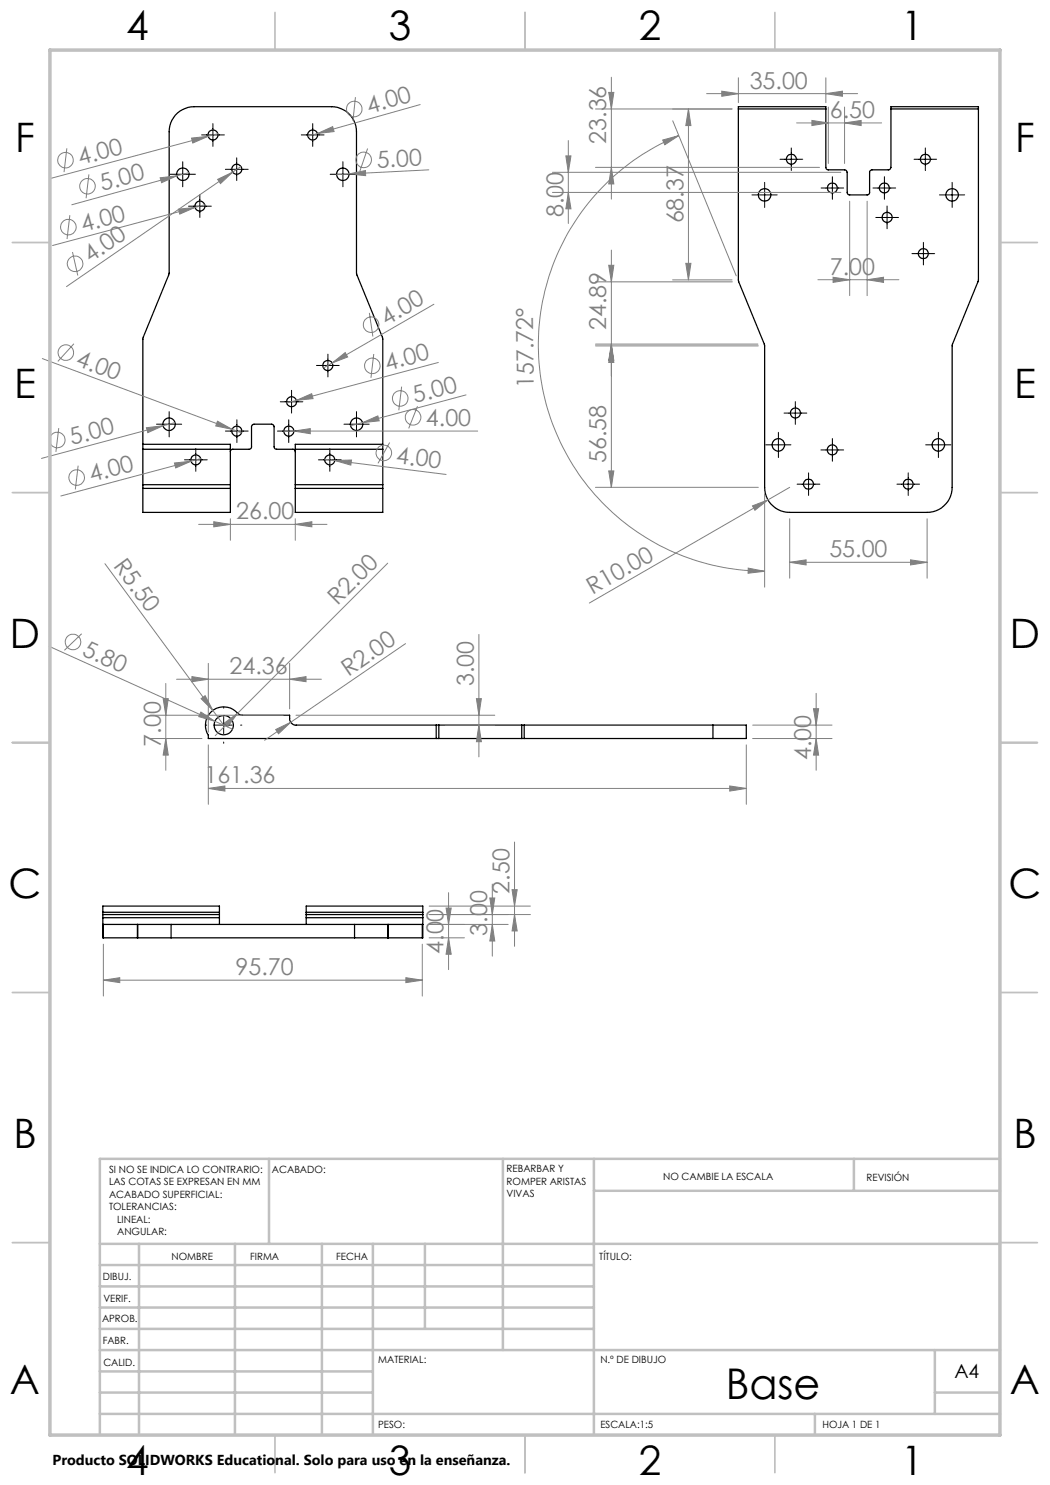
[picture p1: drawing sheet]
<svg xmlns="http://www.w3.org/2000/svg" width="210mm" height="297mm" viewBox="0 0 210 297" stroke-linecap="round" stroke-linejoin="round" font-family="sans-serif">
<g fill="none" stroke="#000" stroke-width=".25">
<path d="M147.7 21.8v34.3l5.2 13v28.4a5 5 0 0 0 5 5h27.5a5 5 0 0 0 5-5v-28.5l5.3-13v-34.2M147.7 21.8v-.5h17.5v.5M147.7 21.8h17.5M165.2 21.8v11.8l.4 .4h3.4l.3 .1 .1 .4v4.1l.4 .4 3.9-.1 .2-.3v-4.2l.2-.3 .2-.1h3.5l.3-.2 .1-.3v-11.7M178.2 21.8v-.5h17.5v.5M178.2 21.8h17.5M28.6 97.7v4.8h17.5v-4.8M28.6 96.9v.8M28.6 88.9h17.5v.9M28.6 88.9v.9M28.6 88.9v-21.2l5.2-13.1v-28.3a5 5 0 0 1 5-5h27.5a5 5 0 0 1 5 5v28.3l5.3 13.1v21.2M28.6 97.7h17.5"/>
<path d="M28.6 96.9h17.5M28.6 89.8h17.5M28.6 89.8v7.1M46.1 96.9v.8M46.1 90.3v-.2l.4-.3h3.4l.3-.2 .1-4.3 .1-.3 .4-.2h3.5l.4 .2 .1 .3 .1 4.3 .3 .2h3.5l.3 .3 .1 .2M46.1 89.8v7.1M59.1 97.7v4.8h17.5v-4.8M59.1 96.9v.8M59.1 97.7h17.5M59.1 96.9h17.5M59.1 89.8h17.5M59.1 89.8v7.1"/>
<path d="M76.6 96.9v.8M76.6 88.9v.9M76.6 88.9h-17.5v.9M76.6 89.8v7.1M87.2 145h-28a1.48 1.48 0 0 1-1.3-2h-9.4l-.7-.1a3.7 3.7 0 0 0-5.1-.9 3.7 3.7 0 0 0-1 5v.7h45.5M87.2 147.7h.6M87.2 145h.6M87.2 145v2.7M87.8 145h16.6M87.8 147.7h16.6M87.8 145v2.7M104.4 147.7h.4"/>
<path d="M104.4 145h.4M104.4 145v2.7M104.8 145h37.8M104.8 147.7h37.8M104.8 145v2.7M142.6 145h6.7v2.7h-6.7M142.6 145v2.7M20.6 184.9v2.7h.1M20.6 184.9h.1M20.6 183.5v1.4M20.6 182.5v.4M20.6 182.5v-1.3h23.3v1.3"/>
<path d="M20.6 182.9v.6M20.6 183.5h23.3M20.6 182.9h23.3M20.6 182.5h23.3M20.7 187.6h6.8M20.7 184.9h6.8M20.7 184.9v2.7M27.5 187.6h.1M27.5 184.9h.1M27.5 184.9v2.7M27.6 187.6h6.6M27.6 184.9h6.6"/>
<path d="M27.6 184.9v2.7M34.2 184.9v2.7M34.2 187.6h36.7M34.2 184.9h36.7M43.9 183.5v1.4M43.9 182.5v.4M43.9 182.9v.6M61.2 183.5v1.4M61.2 182.5v.4M61.2 182.5v-1.3h23.4v1.3M61.2 183.5h23.4M61.2 182.9h23.4"/>
<path d="M61.2 182.9v.6M61.2 182.5h23.4M70.9 187.6h6.7M70.9 184.9h6.7M70.9 184.9v2.7M77.6 187.6h.1M77.6 184.9h.1M77.6 184.9v2.7M77.6 187.6h6.9M77.6 184.9h6.9M84.5 184.9h.1M84.5 184.9v2.7"/>
<path d="M84.6 184.9v2.7h-.1M84.6 183.5v1.4M84.6 182.5v.4M84.6 182.9v.6"/>
<circle cx="36.6" cy="34.8" r="1.24"/>
<circle cx="42.6" cy="27" r="1"/>
<circle cx="47.4" cy="33.8" r="1"/>
<circle cx="62.5" cy="27" r=".99"/>
<circle cx="68.6" cy="34.9" r="1.24"/>
<circle cx="152.9" cy="39" r="1.24"/>
<circle cx="158.3" cy="31.8" r=".99"/>
<circle cx="166.5" cy="37.6" r=".99"/>
<circle cx="176.9" cy="37.6" r=".99"/>
<circle cx="185.1" cy="31.8" r=".99"/>
<circle cx="190.4" cy="39" r="1.24"/>
<circle cx="40" cy="41.2" r=".99"/>
<circle cx="177.4" cy="43.5" r="1"/>
<circle cx="184.7" cy="50.7" r=".99"/>
<circle cx="65.6" cy="73.1" r=".99"/>
<circle cx="33.8" cy="84.9" r="1.24"/>
<circle cx="39.2" cy="92" r="1"/>
<circle cx="47.4" cy="86.2" r="1"/>
<circle cx="57.8" cy="86.2" r="1"/>
<circle cx="58.3" cy="80.3" r="1"/>
<circle cx="66" cy="92" r="1"/>
<circle cx="71.3" cy="84.9" r="1.24"/>
<circle cx="155.7" cy="89" r="1.24"/>
<circle cx="159.1" cy="82.6" r="1"/>
<circle cx="161.7" cy="96.8" r=".99"/>
<circle cx="166.5" cy="90" r="1"/>
<circle cx="181.6" cy="96.8" r=".99"/>
<circle cx="187.7" cy="89" r="1.25"/>
<circle cx="44.8" cy="145" r="1.93"/>
</g>
<g fill="none" stroke="#808080" stroke-width=".2">
<path d="M71.1 19.4l-.5 4.8M121.7 18.5h1.1l-.5 3.3zM122.3 15.4v24.4M141.3 18.7h30.2M144.4 18.2l3.3 .5-3.3 .6zM147.7 15.6v4.9M165.2 18.7l3.3-.5v1.1zM165.2 15.6v4.9M13.4 29.7l-.6 4.7M17.8 34.9l-.6 4.7M32 35.6l3.3-.4-3 1.3zM35.3 35.2l-20.9 5.8"/>
<path d="M37.8 34.5l-2.5 .7M38.3 27.6l3.3-.3-3 1.3zM41.6 27.3l-31.7 8.4M43.5 35.9l3-1.5-2.4 2.3zM43.6 26.7l-2 .6M46.5 34.4l-33.2 22.9M48.2 33.3l-1.7 1.1M63.5 26.7l3-1.4 .3 1zM63.5 26.7l-1.9 .6M69.8 34.8l3.3-.7v1zM69.8 34.8l-2.5 .1M73.5 29.7l-1.5 4.6"/>
<path d="M84 20.9l-20.5 5.8M85.8 34l-16 .8M110.5 38.5h57.7M110.5 34.5h57.7M113.2 31.2h1l-.5 3.3zM113.7 38.5l.5 3.3h-1zM113.7 28.1v16.6M119.1 33.5h44.8M119.1 21.8h27.3M122.3 33.5l.5 3.3h-1.1zM132.5 28l3.2-.9-2.7 1.9zM134.5 24.2l12.7 31"/>
<path d="M135.7 27.1a45.3 45.3 0 0 0-27.2 50.7 45.3 45.3 0 0 0 44.4 36.5M137.7 21.8l.5 3.3h-1zM137.7 21.8v34.2M159.3 24.6h17M162.4 24.1l3.3 .5-3.3 .5zM165.7 21.4v11.3M168.9 24.6l3.3-.5v1zM168.9 21.4v11.3M14 43l-.6 4.8M14.5 50.4l1.1 4.7M35.7 41.8l3.3-.3-3.1 1.3zM39 41.5l-28.5 7.6"/>
<path d="M41 41l-2 .5M119.1 56.4h27.4M121.7 53.1h1.1l-.5 3.3zM122.3 50v47.5M134.5 56h11.9M137.2 52.7h1l-.5 3.3zM163.6 55.9h16.2M166.6 55.5l3.3 .4-3.3 .6zM169.9 40.2v18.9M173.4 55.9l3.3-.4v1zM173.4 40.2v18.9M8.5 71.7l37.9 14.2"/>
<path d="M14.8 68.8l-3.2 3.5M66.4 72.6l2.6-2.1 .5 .9zM66.4 72.6l-1.7 1M73.9 62.6l.7 4.7M74.8 70.8l-.6 4.8M80.3 77.3l-.5 4.8M86.8 60.9l-20.4 11.7M87.7 72.5l-28.4 7.6M93.2 79l-20.7 5.5M119.1 69.2h32.6M119.1 68.8h32.5M122.3 69.2l.5 3.3h-1.1z"/>
<path d="M122.3 68.8l.5 3.3h-1.1zM11.7 85.6l-.5 4.8M15.6 93.1l-.5 4.8M29.3 85.5l3.3-.3-3 1.3zM32.6 85.2l-24.3 6.5M34.9 92.6l3.3-.4-3.1 1.4zM35 84.5l-2.4 .7M38.2 92.2l-26 7M40.1 91.7l-1.9 .5M43.5 84.2l2.9 1.7-3.3-.7zM46.4 85.9l1.9 .7M56.8 86.2h38.7"/>
<path d="M58.8 86.2l3.3-.5v1zM59.3 80.1l3-1.4 .3 1zM59.3 80.1l-1.9 .5M65 91.9l24.2 3M67 92.1l3.3-.1-.1 1zM72.5 84.5l3.1-1.3 .2 1zM72.5 84.5l-2.4 .7M77.9 88.5l-2.3 4.2M83.5 81.2l-1.8 4.5M119.1 97.5h32.6M121.7 94.2h1.1l-.5 3.3zM152.9 98.7v18.7"/>
<path d="M153.6 100l-35.7 20.6M157.9 97.5l-4.3 2.5M21 112.7l21.6 29.4M39.7 104.9h25.7M42.8 104.3l3.3 .6-3.3 .5zM46.1 103.7v4.4M59.1 104.9l3.3-.6v1.1zM59.1 103.7v4.4M77.5 112.6l-34.5 34.5M149.6 113.6l3.3 .7-3.3 .3zM150.5 101.2l3.1-1.2-2.6 2.1zM157.9 112.5l3.3-.5v1z"/>
<path d="M157.9 103.7v11.9M157.9 112.5h27.5M182.1 112l3.3 .5-3.3 .5zM185.4 103.7v11.9M9.8 129.3l36.7 16.5M16.3 126.7l-3.4 3.4M32.6 139.7h1.1l-.5 3.3zM33.2 136.7v17.4M35.3 135.9h29M38.4 135.3l3.3 .6-3.3 .4zM40.2 139.7l.8-.6 1.6 3zM41.7 132.7v13.7"/>
<path d="M57.9 135.9l3.3-.6v1zM57.9 132.7v9.1M81.1 128.7l-28.2 19.4M95.3 139.7h1l-.5 3.3zM95.8 126.9v24.5M163.2 138.7v15.4M30 143h26.7M30 147.7h10.4M33.2 147.7l.5 3.3h-1.1zM40.2 142.4l2.8 1.8-3.2-.9zM41.7 157.7l3.3-.5v1zM41.7 149v11.9"/>
<path d="M41.7 157.7h107.6M42.6 142.1l2.1 2.9M44.8 144.6l2.7-1.9-2 2.6zM55.1 145.9l3-1.4-2.4 2.3zM59.2 143h39.8M89 145h10M95.8 145l.5 3.3h-1zM145.9 157.2l3.4 .5-3.4 .5zM149.3 149v11.9M150.5 145h15.9M150.5 147.7h15.9M162.7 141.7h1l-.5 3.3z"/>
<path d="M163.2 147.7l.5 3.3h-1zM89.7 178.5v15.4M98 179.6h1l-.5 3.3zM98.5 176.8v14.4M102.4 177.9h1l-.5 3.3zM102.9 168.4v20.9M20.7 196l3.3-.5v1zM20.7 188.8v10.4M20.7 196h63.8M81.2 195.5l3.3 .5-3.3 .5zM84.5 188.8v10.4M85.7 184.9h15.9"/>
<path d="M85.8 187.6h7.1M85.8 182.9h20.3M85.8 181.2h20.3M89.2 181.6h1l-.5 3.3zM89.7 187.6l.5 3.2h-1zM98.5 184.9l.5 3.3h-1zM102.9 182.9l.5 3.3h-1z"/>
<circle cx="13.1" cy="32" r="1.56"/>
<circle cx="17.5" cy="37.3" r="1.55"/>
<circle cx="70.9" cy="21.8" r="1.56"/>
<circle cx="72.7" cy="32" r="1.55"/>
<circle cx="13.7" cy="45.4" r="1.55"/>
<circle cx="15" cy="52.8" r="1.55"/>
<circle cx="13.2" cy="70.5" r="1.57"/>
<circle cx="74.2" cy="64.9" r="1.55"/>
<circle cx="74.5" cy="73.2" r="1.55"/>
<circle cx="80.1" cy="79.7" r="1.56"/>
<circle cx="11.5" cy="88" r="1.55"/>
<circle cx="15.3" cy="95.5" r="1.55"/>
<circle cx="76.8" cy="90.6" r="1.55"/>
<circle cx="82.6" cy="83.5" r="1.55"/>
<circle cx="14.6" cy="128.4" r="1.56"/>
</g>
<g fill="none" stroke="#000" stroke-width=".2">
<path d="M34 34.9h5.1M36.5 32.3v5.1M40 38.9v4.6M40.3 27h4.6M42.6 24.7v4.6M45.1 33.9h4.5M47.3 31.6v4.5M60.3 27h4.5M62.5 24.7v4.6M66 34.9h5.1M68.6 32.3v5.1M150.4 39h5"/>
<path d="M152.9 36.5v5M156 31.9h4.5M158.3 29.6v4.5M164.2 37.6h4.5M166.5 35.3v4.6M174.6 37.6h4.5M176.9 35.3v4.6M182.8 31.9h4.5M185.1 29.6v4.5M187.9 39h5M190.4 36.5v5M37.7 41.2h4.6"/>
<path d="M175.2 43.5h4.5M177.4 41.2v4.6M182.4 50.7h4.5M184.7 48.5v4.5M58.3 78.1v4.5M63.3 73.1h4.5M65.6 70.8v4.6M31.3 84.8h5M33.8 82.3v5.1M36.9 92h4.6M39.2 89.7v4.6M45.1 86.2h4.5"/>
<path d="M47.4 84v4.5M55.5 86.2h4.5M56.1 80.4h4.5M57.7 84v4.5M63.7 92h4.5M66 89.7v4.6M68.8 84.8h5M71.3 82.3v5.1M153.1 89h5.1M155.7 86.5v5M156.8 82.6h4.6M159.1 80.3v4.6"/>
<path d="M159.4 96.8h4.6M161.7 94.6v4.5M164.2 90h4.5M166.5 87.7v4.5M179.4 96.8h4.5M181.6 94.6v4.5M185.1 89h5.1M187.7 86.5v5M41.1 145h.2M43 145h3.4M44.7 141.4v.2M44.7 143.3v3.4"/>
<path d="M44.7 148.4v.3M48.1 145h.3"/>
</g>
<g fill="none" stroke="#c0c0c0" stroke-width=".35">
<path d="M55 2.5v7.5M105 2.5v7.5M155 2.5v7.5M2.5 48.5h7.5M200 48.5h7.5M2.5 98.5h7.5M200 98.5h7.5M2.5 148.5h7.5M200 148.5h7.5M2.5 198.5h7.5M200 198.5h7.5M2.5 248.5h7.5"/>
<path d="M200 248.5h7.5M55 287v7.5M105 287v7.5M155 287v7.5"/>
</g>
<g fill="none" stroke="#c0c0c0" stroke-width=".5">
<path d="M53.8 231.8v17M100.6 231.8v38.2M118.8 231.8v55.2M118.8 238.2h81.2M170.8 231.8v6.4M200 231.8h-180v55.2M20 248.8h180M20 257.3h98.8M20 253h98.8M27.8 248.8v38.2M47 248.8v38.2M64.4 248.8v38.2"/>
<path d="M74.6 248.8v38.2M85 248.8v17M20 265.8h98.8M20 261.5h98.8M20 278.5h54.6M20 274.3h54.6M20 270h180M187 278.5h13M187 270v12.8M20 282.8h180M163 282.8v4.2"/>
</g>
<path d="M10 10h190v277h-190z" fill="none" stroke="#c0c0c0" stroke-width=".7"/>
<g fill="#808080">
<path d="M40.2 139.7l.8-.6 1.6 3z"/>
<path d="M40.2 142.4l2.8 1.8-3.2-.9z"/>
<path d="M43.5 84.2l2.9 1.7-3.3-.7z"/>
<path d="M58.8 86.2l3.3-.5v1z"/>
<path d="M69.8 34.8l3.3-.7v1z"/>
<path d="M72.5 84.5l3.1-1.3 .2 1z"/>
<path d="M59.3 80.1l3-1.4 .3 1z"/>
<path d="M35.7 41.8l3.3-.3-3.1 1.3z"/>
<path d="M29.3 85.5l3.3-.3-3 1.3z"/>
<path d="M34.9 92.6l3.3-.4-3.1 1.4z"/>
<path d="M38.3 27.6l3.3-.3-3 1.3z"/>
<path d="M32 35.6l3.3-.4-3 1.3z"/>
<path d="M63.5 26.7l3-1.4 .3 1z"/>
<path d="M66.4 72.6l2.6-2.1 .5 .9z"/>
<path d="M150.5 101.2l3.1-1.2-2.6 2.1z"/>
<path d="M55.1 145.9l3-1.4-2.4 2.3z"/>
<path d="M43.5 35.9l3-1.5-2.4 2.3z"/>
<path d="M44.8 144.6l2.7-1.9-2 2.6z"/>
<path d="M67 92.1l3.3-.1-.1 1z"/>
<path d="M165.2 18.7l3.3-.5v1.1zM144.4 18.2l3.3 .5-3.3 .6zM168.9 24.6l3.3-.5v1zM162.4 24.1l3.3 .5-3.3 .5zM173.4 55.9l3.3-.4v1zM166.6 55.5l3.3 .4-3.3 .6zM57.9 135.9l3.3-.6v1zM38.4 135.3l3.3 .6-3.3 .4zM145.9 157.2l3.4 .5-3.4 .5zM41.7 157.7l3.3-.5v1zM81.2 195.5l3.3 .5-3.3 .5zM20.7 196l3.3-.5v1z"/>
<path d="M157.9 112.5l3.3-.5v1zM182.1 112l3.3 .5-3.3 .5z"/>
<path d="M42.8 104.3l3.3 .6-3.3 .5zM59.1 104.9l3.3-.6v1.1z"/>
<path d="M122.3 33.5l.5 3.3h-1.1zM121.7 18.5h1.1l-.5 3.3zM113.7 38.5l.5 3.3h-1zM113.2 31.2h1l-.5 3.3zM95.8 145l.5 3.3h-1zM95.3 139.7h1l-.5 3.3zM89.7 187.6l.5 3.2h-1zM89.2 181.6h1l-.5 3.3zM98.5 184.9l.5 3.3h-1zM98 179.6h1l-.5 3.3zM102.9 182.9l.5 3.3h-1zM102.4 177.9h1l-.5 3.3z"/>
<path d="M122.3 69.2l.5 3.3h-1.1zM121.7 94.2h1.1l-.5 3.3zM137.7 21.8l.5 3.3h-1zM137.2 52.7h1l-.5 3.3zM121.7 53.1h1.1l-.5 3.3zM122.3 68.8l.5 3.3h-1.1zM32.6 139.7h1.1l-.5 3.3zM33.2 147.7l.5 3.3h-1.1zM162.7 141.7h1l-.5 3.3zM163.2 147.7l.5 3.3h-1z"/>
<path d="M132.5 28l3.2-.9-2.7 1.9zM149.6 113.6l3.3 .7-3.3 .3z"/>
</g>
<text font-size="8.5" x="145.1" y="279.7">Base</text>
<g font-size="8.1">
<text x="25.2" y="8">4</text>
<text x="77.7" y="8">3</text>
<text x="127.7" y="8">2</text>
<text x="180.2" y="8">1</text>
<text x="3" y="30.4">F</text>
<text x="203" y="30.4">F</text>
<text x="2.8" y="79.6">E</text>
<text x="202.8" y="79.6">E</text>
<text x="2" y="129.6">D</text>
<text x="202" y="129.6">D</text>
<text x="1.7" y="179.6">C</text>
<text x="201.7" y="179.6">C</text>
<text x="2.7" y="229.6">B</text>
<text x="202.7" y="229.6">B</text>
<text x="2" y="278.9">A</text>
<text x="202" y="278.9">A</text>
<text x="25.2" y="295">4</text>
<text x="77.7" y="295">3</text>
<text x="127.7" y="295">2</text>
<text x="180.2" y="295">1</text>
</g>
<g font-size="4.7" fill="#808080">
<text x="149.9" y="17.7">35.00</text>
<text x="73.8" y="22.7" transform="rotate(-16 73.8 22.7)">4.00</text>
<text x="166" y="23.6">6.50</text>
<text x="121.3" y="28.8" transform="rotate(-90 121.3 28.8)">23.36</text>
<text x="16" y="33" transform="rotate(-15 16 33)">4.00</text>
<text x="75.4" y="33.5" transform="rotate(-3 75.4 33.5)">5.00</text>
<text x="20.4" y="38.2" transform="rotate(-15 20.4 38.2)">5.00</text>
<text x="16.6" y="46.4" transform="rotate(-15 16.6 46.4)">4.00</text>
<text x="112.7" y="43.4" transform="rotate(-90 112.7 43.4)">8.00</text>
<text x="136.7" y="44.7" transform="rotate(-90 136.7 44.7)">68.37</text>
<text x="18.1" y="52.7" transform="rotate(-35 18.1 52.7)">4.00</text>
<text x="166" y="54.9">7.00</text>
<text x="77.3" y="65.1" transform="rotate(-30 77.3 65.1)">4.00</text>
<text x="121.3" y="66" transform="rotate(-90 121.3 66)">24.89</text>
<text x="15" y="73" transform="rotate(20 15 73)">4.00</text>
<text x="77.4" y="74.1" transform="rotate(-15 77.4 74.1)">4.00</text>
<text x="106.8" y="77.6" transform="rotate(-91 106.8 77.6)">157.72°</text>
<text x="83" y="80.7" transform="rotate(-15 83 80.7)">5.00</text>
<text x="14.4" y="89" transform="rotate(-15 14.4 89)">5.00</text>
<text x="85.2" y="85.2">4.00</text>
<text x="79.1" y="92.6" transform="rotate(7 79.1 92.6)">4.00</text>
<text x="121.3" y="92.7" transform="rotate(-90 121.3 92.7)">56.58</text>
<text x="18.3" y="96.5" transform="rotate(-15 18.3 96.5)">4.00</text>
<text x="47.3" y="103.8">26.00</text>
<text x="22.6" y="113.2" transform="rotate(54 22.6 113.2)">R5.50</text>
<text x="165.9" y="111.4">55.00</text>
<text x="118.5" y="119.1" transform="rotate(-30 118.5 119.1)">R10.00</text>
<text x="67.5" y="121.2" transform="rotate(-45 67.5 121.2)">R2.00</text>
<text x="16.3" y="131" transform="rotate(24 16.3 131)">5.80</text>
<text x="45.9" y="134.8">24.36</text>
<text x="69.7" y="135.3" transform="rotate(-34 69.7 135.3)">R2.00</text>
<text x="94.8" y="137.2" transform="rotate(-90 94.8 137.2)">3.00</text>
<text x="32.1" y="149.3" transform="rotate(-90 32.1 149.3)">7.00</text>
<text x="162.2" y="152" transform="rotate(-90 162.2 152)">4.00</text>
<text x="40.9" y="156.7">161.36</text>
<text x="101.9" y="178.7" transform="rotate(-90 101.9 178.7)">2.50</text>
<text x="88.7" y="190.8" transform="rotate(-90 88.7 190.8)">4.00</text>
<text x="97.5" y="187.1" transform="rotate(-90 97.5 187.1)">3.00</text>
<text x="47.1" y="195">95.70</text>
</g>
<text font-size="3.9" x="190.9" y="275.5">A4</text>
<text font-size="2.9" x="10.5" y="292.9">Producto SOLIDWORKS Educational. Solo para uso en la enseñanza.</text>
<g font-size="2">
<text x="21.8" y="234.6">SI NO SE INDICA LO CONTRARIO:</text>
<text x="21.8" y="237.1">LAS COTAS SE EXPRESAN EN MM</text>
<text x="21.8" y="239.6">ACABADO SUPERFICIAL:</text>
<text x="54.4" y="234.6">ACABADO:</text>
<text x="101.3" y="234.5">REBARBAR Y</text>
<text x="101.3" y="237">ROMPER ARISTAS</text>
<text x="101.3" y="239.5">VIVAS</text>
<text x="132.6" y="236">NO CAMBIE LA ESCALA</text>
<text x="173.3" y="236.2">REVISIÓN</text>
<text x="21.8" y="242.1">TOLERANCIAS:</text>
<text x="23.4" y="244.6">LINEAL:</text>
<text x="23.4" y="247.1">ANGULAR:</text>
<text x="34.3" y="252">NOMBRE</text>
<text x="50" y="251.9">FIRMA</text>
<text x="67.2" y="251.9">FECHA</text>
<text x="119.9" y="251.9">TÍTULO:</text>
<text x="20.6" y="256.1">DIBUJ.</text>
<text x="20.7" y="260.3">VERIF.</text>
<text x="20.4" y="264.4">APROB.</text>
<text x="20.5" y="268.8">FABR.</text>
<text x="20.7" y="273.1">CALID.</text>
<text x="75.6" y="272.5">MATERIAL:</text>
<text x="120.1" y="272.5">N.º DE DIBUJO</text>
<text x="75.6" y="285.5">PESO:</text>
<text x="120.1" y="285.6">ESCALA:1:5</text>
<text x="164.5" y="285.6">HOJA 1 DE 1</text>
</g>
</svg>
